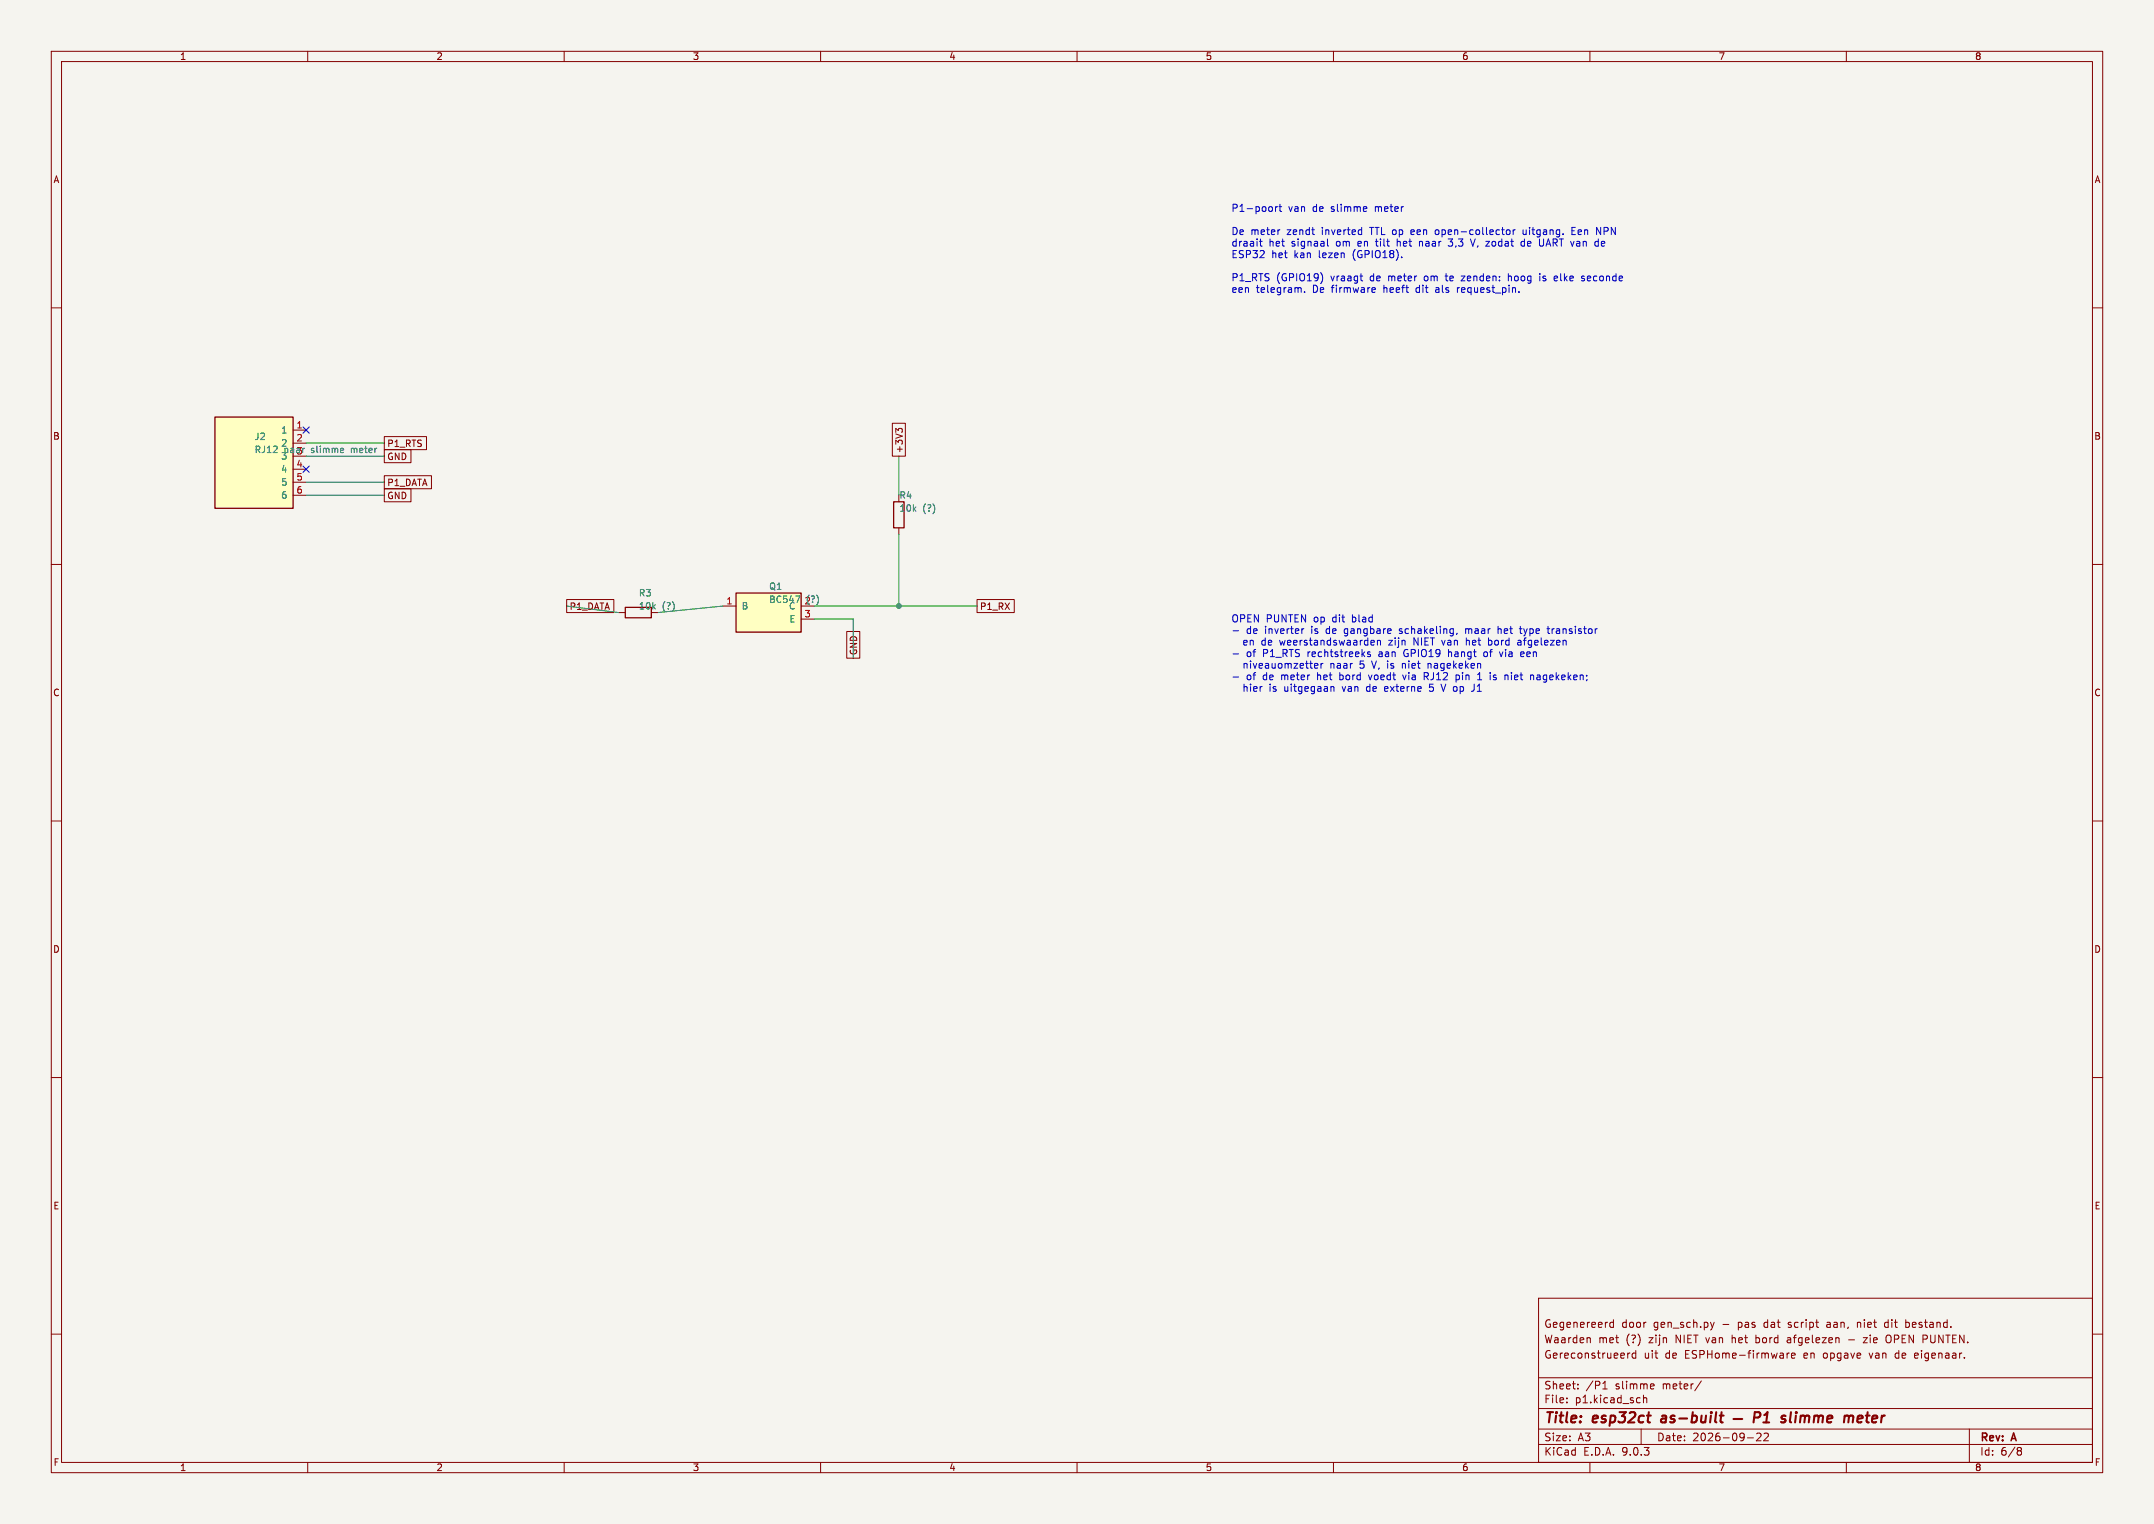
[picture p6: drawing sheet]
<svg xmlns="http://www.w3.org/2000/svg" width="420mm" height="297mm" viewBox="0 0 420 297" stroke-linecap="round" stroke-linejoin="round" font-family="sans-serif">
<path d="M0 0h420v297h-420z" fill="#f5f4ef" stroke="#f5f4ef" stroke-width=".19"/>
<g fill="none" stroke="#840000" stroke-width=".19">
<path d="M10 10h400v277h-400zM12 12h396v273h-396zM60 10v2M110 10v2M160 10v2M210 10v2M260 10v2M310 10v2M360 10v2M10 60h2M408 60h2M10 110h2"/>
<path d="M408 110h2M10 160h2M408 160h2M10 210h2M408 210h2M300 253h108v32h-108zM313.9 258.4l.3 .3 .4-.1M314.6 257.2v1.5M314.6 257.8l-.4-.1-.3 .3M333.5 257.7l.4 1M333.9 258.7l-.2 .3M334.2 257.7l-.3 1"/>
<path d="M356.2 258.2v.4M362.2 257.7v1M362.4 257.7l-.2 .1M368 257.7l-.4 .1-.2 .2 .1 .5 .5 .2M371.6 258.6h.6M371.6 257.8h.6M371.6 257.2v1.5M10 260h2M300 278.5h108M300 274.5h108M300 268.5h108M305.5 273.2v.2"/>
<path d="M305.5 272.5v.1M307.7 270.5v.2M307.7 269.8v.1M310 260.8l.1 .9M312.5 270.7h.9M312.7 269.5l.2-.3v1.5M317.4 263.7v1M317.8 263.7l-.3 .1-.1 .2M318.9 263.8l-.4-.1-.3 .3 .2 .6h.5M318.9 263.2v1.5M320 278.5v3M320.4 271.9v1.5"/>
<path d="M320.4 272.5l.3-.1 .3 .1 .1 .9M322 269.7l.4 .1 .1 .2-.7 .2M322.4 270.6l-.4 .1M331.7 269.1l-1.3 1.9M342.4 260.2v1.5M342.4 261.6l.1 .1M342.5 260.7l-.1 .1M342.5 279.4l.6-.1 .2 .1 .1 .3-1 1.1h1M343.9 279.4l.6-.1 .2 .1 .1 .3-.9 1.1h.9M348.4 263.7v1M348.9 263.7l-.3 .1-.2 .2M348.9 260.7l-.4 .1"/>
<path d="M349 261.1h-.3a.29 .29 0 0 0-.3 .3 .29 .29 0 0 0 .3 .3h.3M349.3 264.2l.7-.2-.1-.2-.4-.1-.2 .2 .1 .7h.5M360.4 261.1h1.2M363.3 260.7h.8l-.8 1h.8M367.8 261.5a.5 .5 0 0 0 .7 .1M368.5 260.3a.5 .5 0 0 0-.7 .1M369.6 263.8v.7M373.8 263.7h-.3l-.2 .2 .1 .7 .4 .1M374 264l-.7 .2M384 278.5v6.5M408 260h2M60 285v2"/>
<path d="M110 285v2M160 285v2M210 285v2M260 285v2M300 281.5h108M310 285v2M340.7 280.2h1.2M360 285v2M393.6 282.1l.4 .1 .2 .2-.3 .3M393.6 282.7h.3M393.9 282.7l.2 .2 .1 .4-.2 .2-.4 .1"/>
</g>
<path d="M324 276.5l-.2 .4 .3 .3M335.3 275.9h.8M338 276.5h1.7M342 276.3h.8a.55 .55 0 0 0 .4-.5 .55 .55 0 0 0-.3-.6h-.7l-.3 2M343.8 277.2h1.2M344 275.8l.6-.6-.2 2M348.2 276a.49 .49 0 0 0-.8 .3v.1l.7 .2v.3l-.3 .3-.5-.1M349.2 275.2l-.2 1.7 .2 .3M361.1 275.9l.3 .3-.2 1M362.9 275.9l-.6 .1-.2 .9 .3 .3 .6-.1M363.2 276.3l-1 .2" fill="none" stroke="#840000" stroke-width=".4"/>
<path d="M41.9 81.3h15.2v17.8h-15.2z" fill="#ffffc2"/>
<path d="M41.9 81.3h15.2v17.8h-15.2zM121.9 118.4h5.1v2h-5.1z" fill="none" stroke="#840000" stroke-width=".25"/>
<path d="M57.1 83.8h2.6M57.1 86.4h2.6M57.1 88.9h2.6M57.1 91.4h2.6M57.1 94h2.6M57.1 96.5h2.6M120.6 119.4h1.3M127 119.4h1.3" fill="none" stroke="#840000" stroke-width=".19"/>
<path d="M66.8 87.4l.2 .3-.6 .1M66.9 88.1l-.1 .1" fill="none" stroke="#006464" stroke-width=".19"/>
<path d="M143.5 115.6h12.7v7.6h-12.7z" fill="#ffffc2"/>
<path d="M174.2 97.8h2.1v5.1h-2.1zM143.5 115.6h12.7v7.6h-12.7z" fill="none" stroke="#840000" stroke-width=".25"/>
<g fill="none" stroke="#840000" stroke-width=".19">
<path d="M74.9 85.1h8.3v2.5h-8.3zM74.9 87.6h5.2v2.6h-5.2zM74.9 92.7h9.2v2.6h-9.2zM74.9 95.2h5.2v2.6h-5.2zM174 82.5h2.5v6.4h-2.5zM175.1 83.9l-.4-.4v.8M175.1 83.7l.3-.2h.3l.2 .2M110.5 116.8h9.2v2.6h-9.2zM141 118.1h2.5M175.3 102.9v1.2M190.5 116.8h7.3v2.6h-7.3zM156.2 120.7h2.5"/>
<path d="M165.1 123.1h2.5v5.2h-2.5z"/>
</g>
<path d="M155.1 116.1h.9l-.6 1.3" fill="none" stroke="#006464" stroke-width=".19"/>
<path d="M59.7 86.4h15.2M59.7 88.9h15.2M59.7 94h15.2M59.7 96.5h15.2M175.3 88.9v7.6M110.5 118.1l10.1 1.3M141 118.1l-12.7 1.3M158.7 118.1h31.8M175.3 104.1v14M158.7 120.7h7.7v7.6" fill="none" stroke="#009600" stroke-width=".19"/>
<path d="M59.1 90.8l1.2 1.2M59.1 83.2l1.2 1.2M60.3 90.8l-1.2 1.2M60.3 83.2l-1.2 1.2" fill="none" stroke="#000084" stroke-width=".19"/>
<g fill="none" stroke="#0000c2" stroke-width=".19">
<path d="M249.6 39.8v1.2l.3 .2M245.6 47h.5M245.8 46.6v1.2l.3 .2M248.7 40.3v.9M249.1 40.3l-.4 .2M249.4 40.3h.5M249.4 44.8h.2M253.6 56.1l.1 .9M254.4 56.9v.1M257.7 53.4l.2 .7-.2 .9M258.8 46.6v1.2l.2 .2M265.2 53.8h.5"/>
<path d="M265.4 44.8h.1M265.5 44.3v1.4M265.5 45.6l-.1 .1M265.6 54.7h.1M267.7 56.1h.4l.1 .3-.7 .1M268.1 56.9l-.4 .1M272.4 46.6v1.4M275.3 44.8l-.2 .2v.5l.2 .2M275.8 45.1l-.7 .1M276.8 47v1M277.2 47l-.4 .2M280.1 44.8l-.3 .2v.4l.3 .3"/>
<path d="M280.1 56.1h-.1M280.1 56.5l-.2 .2 .2 .3M281.8 53.8h.5M282.4 47.8l.6 .2M284.2 56.1v.9M284.6 56.1l-.4 .2M284.9 53.8h.7l-.7 .9h.7M286.7 46.6l.5 1.4 .4-1.4M293.8 44.9l.2-.1 .4 .1v.5l-.1 .2-.3 .1-.2-.1zM294.1 53.3v1.4M294.6 53.9l-.3-.1-.2 .1M295 44.8v.9"/>
<path d="M295.4 44.8l-.4 .2M296.2 56.9v.1M296.6 47.7l.2 .3 .4-.1M297 44.8v.8h.5M297.2 47.1l-.4-.1-.2 .3M297.2 46.6v1.4M300.2 53.3v.2M300.2 53.8v.9M300.8 54.7h.2M300.9 53.9v.3M301 46.6l-.1 1.2M303.2 53.8l.4 .1 .1 .2-.7 .2"/>
<path d="M303.6 54.7h-.4M306.5 45h.5M307.2 44.3h-.7v1.4h.7M308.6 53.8l.3 .1M308.6 54.3h.3l.1 .2-.2 .2h-.3M311.3 44.3l.8 1.4v-1.4M312.7 47h-.3l-.2 .2 .1 .7 .4 .1M312.9 47.4l-.7 .1M240.4 122.9h1.1M240.4 127.4h1.1M240.4 131.9h1.1M253.9 122.7l-.1 .1"/>
<path d="M256.4 130.2h.5M256.4 129.4l.4-.1 .2 .3-.7 .2M257.6 129.3v.9M258 129.3l-.4 .3M259.7 133.8l.4 .2v.7M266.6 133.9l-.2 .2 .2 .6M266.8 131.5l.4 1M267.2 127.1l-.4-.1-.2 .2 .1 .2 .5 .2v.3h-.6M267.4 128.8l.5 1.4M267.9 124.8l.1 .3-.7 .1M268.6 124.8v.9M269.1 124.8l.1 .9"/>
<path d="M270.4 133.8h-.2l-.2 .2v.7h.4M270.6 134.1l-.6 .2M272.8 123.4l.2 .1M273 122.5l-.2 .2 .2 .3M273.4 129.3v.9M273.5 131.5l.3 1M273.8 129.3l-.4 .1M275.7 125.7v-1.4l.8 1.4M277.7 131.8h.5M278 131.8l.5 .7M278.2 131.1h-.5v1.4M278.4 129.3v.9"/>
<path d="M278.8 133.3l-.1 .7 .2-.1h.5l.1 .6-.3 .2-.5-.1M279 129.4l-.4-.1-.2 .1M281 133.3l.4 1.4 .5-1.4M282.4 126.6v1.4M282.6 127l-.2 .2M283.9 131.5v1.4M284.1 123.4l-.1 .3M284.5 132.3l-.2 .2-.4-.1M285.8 122.5v1M285.9 124.3v1.4M286.2 122.5l-.4 .2M286.4 124.8h-.3l-.2 .1"/>
<path d="M288.1 132.5h.8M288.5 131.1v1.4M289.6 127l-.3 .3v.4l.3 .3M290.2 124.8h.4l.2 .1M290.8 125.6l-.2 .1-.4-.1M291.2 132.4l.4 .1M291.6 131.5l-.4 .2v.2l.4 .1M292.1 122.1v1.4M292.4 127l.3 1 .3-1M292.6 122.6l-.3-.1-.2 .2M296 124.8h.5l.1 .9M296.2 122.5h.6"/>
<path d="M296.4 123.3l.4 .2M296.6 127.9h.5M296.6 125.1l-.5 .1-.2 .2 .2 .3 .5-.1M296.7 127l-.1 .1M297.1 127.1l.1 .1M297.2 127.4l-.7 .1M298.8 131.5l.2 .2v.8M299.8 131.5l-.1 .1M299.8 131.9l-.2 .2 .2 .4M301.6 122.5h.6M301.8 123.3l.4 .2"/>
</g>
<circle cx="175.3" cy="118.1" r=".46" fill="#009600" stroke="#009600" stroke-width=".19"/>
<g font-size="2.8" fill="#840000">
<text x="301" y="277.9">Title:</text>
<text x="310.6" y="277.9">esp32ct</text>
<text x="324.8" y="277.9">as-built</text>
<text x="350.6" y="277.9">slimme</text>
<text x="363.6" y="277.9">meter</text>
</g>
<g font-size="2.1" fill="#840000">
<text x="301" y="262">Waarden</text>
<text x="301" y="259">Gegenereerd</text>
<text x="311.6" y="262">met</text>
<text x="316.1" y="259">door</text>
<text x="317.1" y="262">(?)</text>
<text x="321.7" y="262">zijn</text>
<text x="322.4" y="259">gen_sch.py</text>
<text x="327" y="262">NIET van</text>
<text x="336" y="259">-</text>
<text x="338.2" y="262">het</text>
<text x="339.1" y="259">pas</text>
<text x="343" y="262">bord</text>
<text x="344.3" y="259">dat</text>
<text x="349.2" y="259">script</text>
<text x="349.3" y="262">afgelezen</text>
<text x="356.9" y="259">aan,</text>
<text x="363" y="259">niet</text>
<text x="364.6" y="262">zie</text>
<text x="368.5" y="259">dit</text>
<text x="369.1" y="262">OPEN PUNTEN.</text>
<text x="372.7" y="259">bestand.</text>
<text x="301" y="265">Gereconstrueerd</text>
<text x="320.5" y="265">uit</text>
<text x="324.7" y="265">de</text>
<text x="328.7" y="265">ESPHome-firmware</text>
<text x="352" y="265">en</text>
<text x="355.9" y="265">opgave</text>
<text x="365.1" y="265">van</text>
<text x="370.2" y="265">de</text>
<text x="374.2" y="265">eigenaar.</text>
<text x="301" y="273.7">File:</text>
<text x="301" y="271">Sheet:</text>
<text x="307.1" y="273.7">p1.kicad_sch</text>
<text x="309.2" y="271">/P1</text>
<text x="315" y="271">slimme</text>
<text x="324.3" y="271">meter/</text>
<text x="301" y="281.1">Size:</text>
<text x="307.6" y="281.1">A3</text>
<text x="323" y="281.1">Date:</text>
<text x="330" y="281.1">2026-09-22</text>
<text x="386" y="281.3">Rev:</text>
<text x="392.4" y="281.3">A</text>
<text x="301" y="283.9">KiCad</text>
<text x="308.7" y="283.9">E.D.A.</text>
<text x="316.3" y="283.9">9.0.3</text>
<text x="386" y="283.9">Id:</text>
<text x="390.1" y="283.9">6/8</text>
</g>
<g font-size="1.9" fill="#0000c2">
<text x="240" y="41.6">P1-poort</text>
<text x="251.2" y="41.6">van</text>
<text x="256" y="41.6">de</text>
<text x="259.7" y="41.6">slimme</text>
<text x="268.4" y="41.6">meter</text>
<text x="240" y="46.1">De meter</text>
<text x="251" y="46.1">zendt</text>
<text x="257.9" y="46.1">inverted</text>
<text x="267.5" y="46.1">TTL op</text>
<text x="275.8" y="46.1">een</text>
<text x="280.7" y="46.1">open-collector</text>
<text x="298" y="46.1">uitgang.</text>
<text x="307.7" y="46.1">Een</text>
<text x="312.6" y="46.1">NPN</text>
<text x="240" y="48.4">draait</text>
<text x="240" y="50.6">ESP32</text>
<text x="247.4" y="48.4">het</text>
<text x="247.9" y="50.6">het</text>
<text x="251.9" y="48.4">signaal</text>
<text x="252.4" y="50.6">kan</text>
<text x="257.3" y="50.6">lezen</text>
<text x="260.7" y="48.4">om</text>
<text x="264.1" y="50.6">(GPIO18).</text>
<text x="265.1" y="48.4">en</text>
<text x="268.8" y="48.4">tilt</text>
<text x="273.1" y="48.4">het</text>
<text x="277.6" y="48.4">naar</text>
<text x="283.5" y="48.4">3,3</text>
<text x="288.1" y="48.4">V, zodat</text>
<text x="298.2" y="48.4">de</text>
<text x="301.9" y="48.4">UART van</text>
<text x="313.1" y="48.4">de</text>
<text x="240" y="55.1">P1_RTS</text>
<text x="240" y="57.4">een</text>
<text x="244.9" y="57.4">telegram.</text>
<text x="248.8" y="55.1">(GPIO19)</text>
<text x="256" y="57.4">De firmware</text>
<text x="259.6" y="55.1">vraagt</text>
<text x="267.3" y="55.1">de</text>
<text x="270.1" y="57.4">heeft</text>
<text x="271" y="55.1">meter</text>
<text x="276.6" y="57.4">dit</text>
<text x="278.2" y="55.1">om</text>
<text x="280.6" y="57.4">als</text>
<text x="282.6" y="55.1">te</text>
<text x="285" y="57.4">request_pin.</text>
<text x="285.8" y="55.1">zenden:</text>
<text x="295.1" y="55.1">hoog</text>
<text x="301.4" y="55.1">is</text>
<text x="304.4" y="55.1">elke</text>
<text x="310" y="55.1">seconde</text>
<text x="240" y="121.6">OPEN PUNTEN op</text>
<text x="243" y="123.9">de</text>
<text x="246.7" y="123.9">inverter</text>
<text x="255.9" y="123.9">is</text>
<text x="258.9" y="123.9">de</text>
<text x="260" y="121.6">dit</text>
<text x="262.6" y="123.9">gangbare</text>
<text x="264" y="121.6">blad</text>
<text x="273.5" y="123.9">schakeling,</text>
<text x="286.6" y="123.9">maar</text>
<text x="293.1" y="123.9">het</text>
<text x="297.6" y="123.9">type</text>
<text x="303.2" y="123.9">transistor</text>
<text x="242.5" y="126.1">en</text>
<text x="242.5" y="130.6">niveauomzetter</text>
<text x="243" y="128.4">of</text>
<text x="246.2" y="126.1">de</text>
<text x="246.3" y="128.4">P1_RTS</text>
<text x="249.9" y="126.1">weerstandswaarden</text>
<text x="255.1" y="128.4">rechtstreeks</text>
<text x="259.6" y="130.6">naar</text>
<text x="265.5" y="130.6">5</text>
<text x="268.1" y="130.6">V, is</text>
<text x="269.2" y="128.4">aan</text>
<text x="271.4" y="126.1">zijn</text>
<text x="274.2" y="128.4">GPIO19</text>
<text x="274.2" y="130.6">niet</text>
<text x="276.3" y="126.1">NIET van</text>
<text x="279.4" y="130.6">nagekeken</text>
<text x="283.1" y="128.4">hangt</text>
<text x="286.9" y="126.1">het</text>
<text x="290.2" y="128.4">of</text>
<text x="291.4" y="126.1">bord</text>
<text x="293.5" y="128.4">via</text>
<text x="297.3" y="126.1">afgelezen</text>
<text x="297.7" y="128.4">een</text>
<text x="242.5" y="135.1">hier</text>
<text x="243" y="132.9">of</text>
<text x="246.3" y="132.9">de</text>
<text x="247.7" y="135.1">is</text>
<text x="250" y="132.9">meter</text>
<text x="250.8" y="135.1">uitgegaan</text>
<text x="257.2" y="132.9">het</text>
<text x="261.7" y="132.9">bord</text>
<text x="262.3" y="135.1">van</text>
<text x="267.1" y="135.1">de</text>
<text x="267.6" y="132.9">voedt</text>
<text x="270.8" y="135.1">externe</text>
<text x="274.4" y="132.9">via</text>
<text x="278.7" y="132.9">RJ12</text>
<text x="282.3" y="135.1">V op</text>
<text x="285.1" y="132.9">pin</text>
<text x="288.6" y="135.1">J1</text>
<text x="289.5" y="132.9">1</text>
<text x="292.1" y="132.9">is</text>
<text x="295.1" y="132.9">niet</text>
<text x="300.3" y="132.9">nagekeken;</text>
</g>
<g font-size="1.8" fill="#840000">
<text x="35" y="11.9">1</text>
<text x="85" y="11.9">2</text>
<text x="135" y="11.9">3</text>
<text x="185" y="11.9">4</text>
<text x="235" y="11.9">5</text>
<text x="285" y="11.9">6</text>
<text x="335" y="11.9">7</text>
<text x="385" y="11.9">8</text>
<text x="10.3" y="35.9">A</text>
<text x="408.3" y="35.9">A</text>
<text x="10.3" y="85.9">B</text>
<text x="75.4" y="87.3">P1_RTS</text>
<text x="75.4" y="89.9">GND</text>
<text x="176.2" y="88.4" transform="rotate(-90 176.2 88.4)">+3V3</text>
<text x="408.2" y="85.9">B</text>
<text x="75.4" y="94.9">P1_DATA</text>
<text x="75.4" y="97.5">GND</text>
<text x="111" y="119.1">P1_DATA</text>
<text x="191" y="119.1">P1_RX</text>
<text x="167.3" y="127.8" transform="rotate(-90 167.3 127.8)">GND</text>
<text x="10.3" y="135.9">C</text>
<text x="408.2" y="135.9">C</text>
<text x="10.3" y="185.9">D</text>
<text x="408.2" y="185.9">D</text>
<text x="10.3" y="235.9">E</text>
<text x="408.3" y="235.9">E</text>
<text x="10.3" y="285.9">F</text>
<text x="35" y="286.9">1</text>
<text x="85" y="286.9">2</text>
<text x="135" y="286.9">3</text>
<text x="185" y="286.9">4</text>
<text x="235" y="286.9">5</text>
<text x="285" y="286.9">6</text>
<text x="335" y="286.9">7</text>
<text x="385" y="286.9">8</text>
<text x="408.3" y="285.9">F</text>
</g>
<g font-size="1.8" fill="#a90000">
<text x="57.7" y="83.6">1</text>
<text x="57.7" y="86.1">2</text>
<text x="57.7" y="91.2">4</text>
<text x="57.7" y="93.7">5</text>
<text x="57.7" y="96.3">6</text>
<text x="141.5" y="117.9">1</text>
<text x="156.8" y="120.4">3</text>
</g>
<g font-size="1.8" fill="#006464">
<text x="49.5" y="86">J2</text>
<text x="49.5" y="88.5">RJ12</text>
<text x="54.7" y="84.7">1</text>
<text x="54.7" y="87.2">2</text>
<text x="54.7" y="89.8">3</text>
<text x="55.4" y="88.5">naar</text>
<text x="57.7" y="88.6">3</text>
<text x="60.8" y="88.5">slimme</text>
<text x="68.7" y="88.5">meter</text>
<text x="54.7" y="92.3">4</text>
<text x="54.7" y="94.8">5</text>
<text x="54.7" y="97.4">6</text>
<text x="175.3" y="97.4">R4</text>
<text x="175.3" y="99.9">10k</text>
<text x="179.9" y="99.9">(?)</text>
<text x="124.5" y="116.4">R3</text>
<text x="124.5" y="119">10k</text>
<text x="129.1" y="119">(?)</text>
<text x="144.5" y="119">B</text>
<text x="149.9" y="117.7">BC547</text>
<text x="149.9" y="115.2">Q1</text>
<text x="153.7" y="119">C</text>
<text x="156.8" y="117.9">2(?)</text>
<text x="153.8" y="121.5">E</text>
</g>
</svg>
